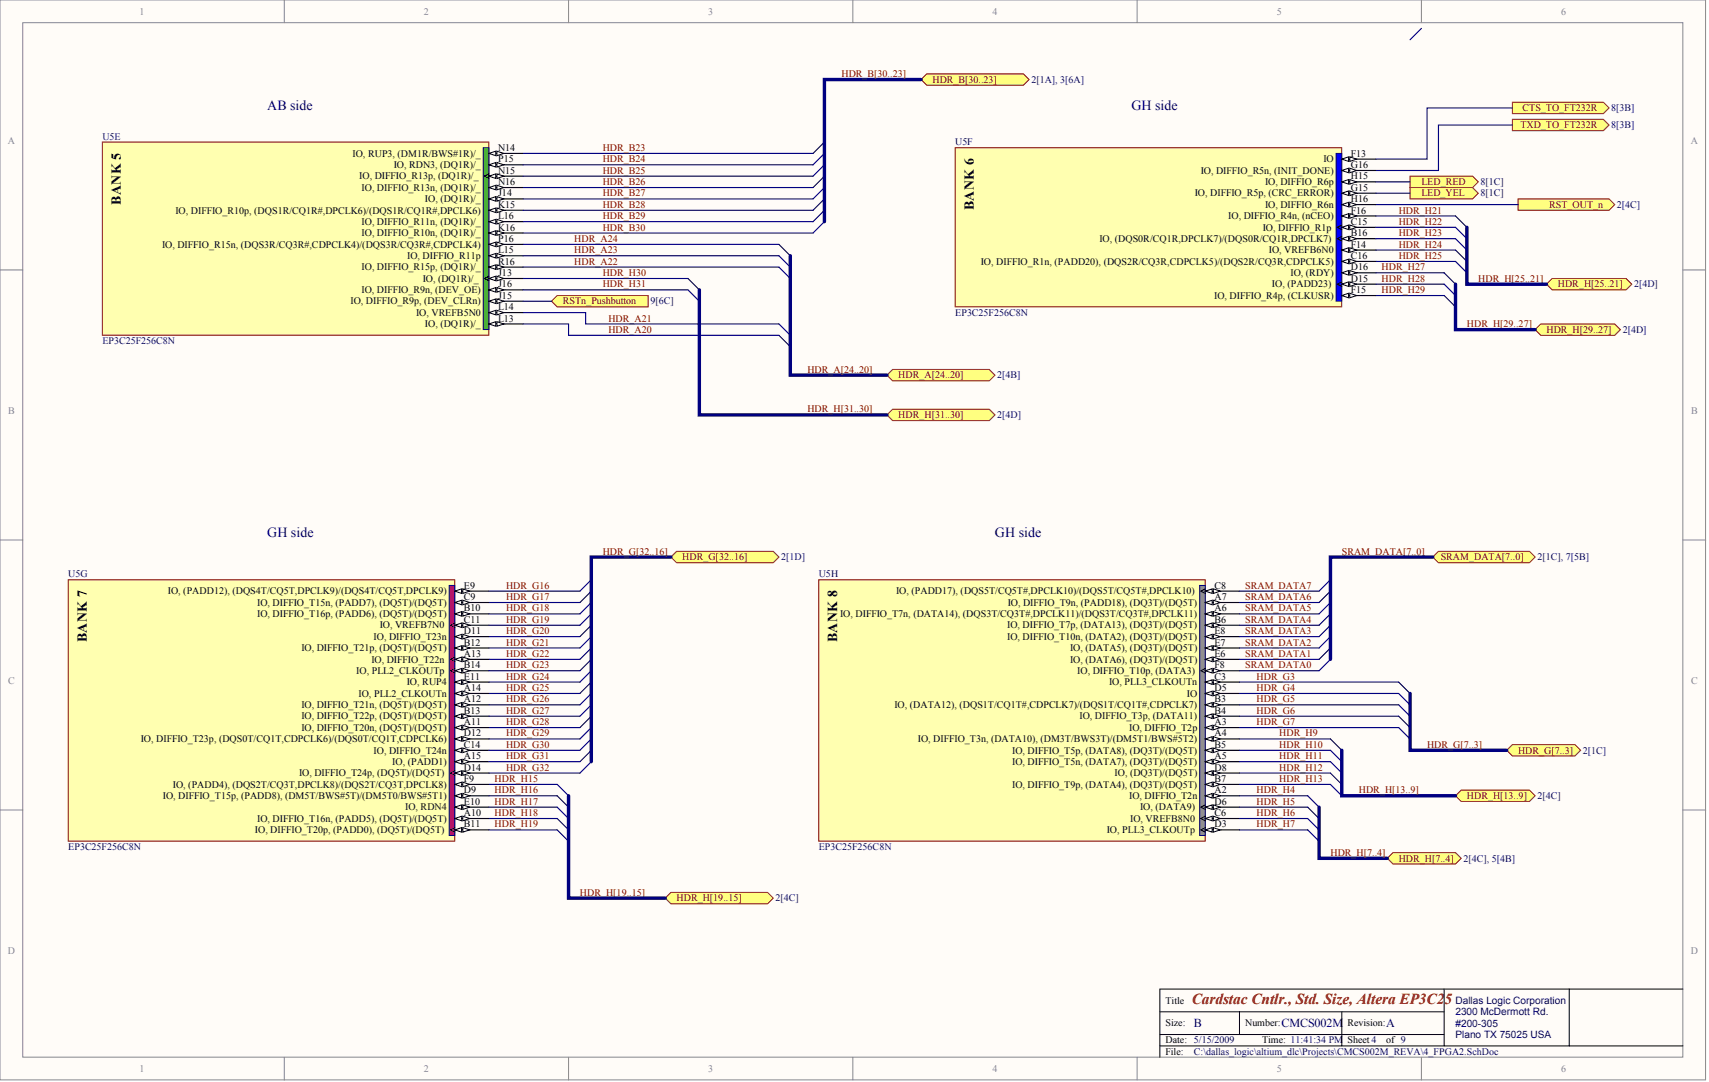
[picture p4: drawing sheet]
<svg xmlns="http://www.w3.org/2000/svg" width="317mm" height="201mm" viewBox="0 0 317 201" stroke-linecap="round" stroke-linejoin="round" font-family="sans-serif">
<g fill="#fffcf8" stroke="#85878c" stroke-width=".19">
<path d="M0 0h316.5v200.3h-316.5z"/>
<path d="M4.2 4.2h308.1v191.9h-308.1z"/>
</g>
<g fill="none" stroke="#85878c" stroke-width=".19">
<path d="M52.8 0v4.2M105.5 0v4.2M158.3 0v4.2M211 0v4.2M263.8 0v4.2M0 50.1h4.2M312.3 50.1h4.2M0 100.2h4.2M312.3 100.2h4.2M0 150.3h4.2M312.3 150.3h4.2M52.8 196.1v4.3"/>
<path d="M105.5 196.1v4.3M158.3 196.1v4.3M211 196.1v4.3M263.8 196.1v4.3"/>
</g>
<path d="M215.2 187.7h52.8M215.2 194h97.1M215.2 191.9h52.8M230 187.7v4.2M249 187.7v6.3M268 183.5v10.5M291.2 183.5h-76v12.6M312.3 183.5h-21.1v10.5" fill="none" stroke="#000" stroke-width=".19"/>
<path d="M19 26.4h71.7v35.8h-71.7z" fill="#ffffb0" stroke="#800000" stroke-width=".19"/>
<path d="M89.7 27.4h1v33.7h-1z" fill="#00bf00" stroke="#000080" stroke-width=".19"/>
<path d="M90.7 28.5h6.4" fill="none" stroke="#000" stroke-width=".21"/>
<g fill="#fffcf8" stroke="#000" stroke-width=".19">
<path d="M90.7 28.5l1.3-.5v.9z"/>
<path d="M92.2 28l1.3 .5-1.3 .4z"/>
</g>
<path d="M90.7 30.6h6.4" fill="none" stroke="#000" stroke-width=".21"/>
<g fill="#fffcf8" stroke="#000" stroke-width=".19">
<path d="M90.7 30.6l1.3-.4v.8z"/>
<path d="M92.2 30.2l1.3 .4-1.3 .4z"/>
</g>
<path d="M90.7 32.7h6.4" fill="none" stroke="#000" stroke-width=".21"/>
<path d="M90.7 32.3l-.8 .4 .8 .4" fill="none" stroke="#000" stroke-width=".19"/>
<g fill="#fffcf8" stroke="#000" stroke-width=".19">
<path d="M90.7 32.7l1.3-.4v.8z"/>
<path d="M92.2 32.3l1.3 .4-1.3 .4z"/>
</g>
<path d="M90.7 34.8h6.4" fill="none" stroke="#000" stroke-width=".21"/>
<g fill="#fffcf8" stroke="#000" stroke-width=".19">
<path d="M90.7 34.8l1.3-.4v.8z"/>
<path d="M92.2 34.4l1.3 .4-1.3 .4z"/>
</g>
<path d="M90.7 36.9h6.4" fill="none" stroke="#000" stroke-width=".21"/>
<g fill="#fffcf8" stroke="#000" stroke-width=".19">
<path d="M90.7 36.9l1.3-.4v.8z"/>
<path d="M92.2 36.5l1.3 .4-1.3 .4z"/>
</g>
<path d="M90.7 39h6.4" fill="none" stroke="#000" stroke-width=".21"/>
<g fill="#fffcf8" stroke="#000" stroke-width=".19">
<path d="M90.7 39l1.3-.4v.8z"/>
<path d="M92.2 38.6l1.3 .4-1.3 .4z"/>
</g>
<path d="M90.7 41.1h6.4" fill="none" stroke="#000" stroke-width=".21"/>
<g fill="#fffcf8" stroke="#000" stroke-width=".19">
<path d="M90.7 41.1l1.3-.4v.8z"/>
<path d="M92.2 40.7l1.3 .4-1.3 .4z"/>
</g>
<path d="M90.7 43.2h6.4" fill="none" stroke="#000" stroke-width=".21"/>
<g fill="#fffcf8" stroke="#000" stroke-width=".19">
<path d="M90.7 43.2l1.3-.4v.9z"/>
<path d="M92.2 42.8l1.3 .4-1.3 .5z"/>
</g>
<path d="M90.7 45.3h6.4" fill="none" stroke="#000" stroke-width=".21"/>
<g fill="#fffcf8" stroke="#000" stroke-width=".19">
<path d="M90.7 45.3l1.3-.4v.9z"/>
<path d="M92.2 44.9l1.3 .4-1.3 .5z"/>
</g>
<path d="M90.7 47.4h6.4" fill="none" stroke="#000" stroke-width=".21"/>
<g fill="#fffcf8" stroke="#000" stroke-width=".19">
<path d="M90.7 47.4l1.3-.4v.9z"/>
<path d="M92.2 47l1.3 .4-1.3 .5z"/>
</g>
<path d="M90.7 49.6h6.4" fill="none" stroke="#000" stroke-width=".21"/>
<g fill="#fffcf8" stroke="#000" stroke-width=".19">
<path d="M90.7 49.6l1.3-.5v.9z"/>
<path d="M92.2 49.1l1.3 .5-1.3 .4z"/>
</g>
<path d="M90.7 51.7h6.4" fill="none" stroke="#000" stroke-width=".21"/>
<path d="M90.7 51.2l-.8 .5 .8 .4" fill="none" stroke="#000" stroke-width=".19"/>
<g fill="#fffcf8" stroke="#000" stroke-width=".19">
<path d="M90.7 51.7l1.3-.5v.9z"/>
<path d="M92.2 51.2l1.3 .5-1.3 .4z"/>
</g>
<path d="M90.7 53.8h6.4" fill="none" stroke="#000" stroke-width=".21"/>
<g fill="#fffcf8" stroke="#000" stroke-width=".19">
<path d="M90.7 53.8l1.3-.4v.8z"/>
<path d="M92.2 53.4l1.3 .4-1.3 .4z"/>
</g>
<path d="M90.7 55.9h6.4" fill="none" stroke="#000" stroke-width=".21"/>
<g fill="#fffcf8" stroke="#000" stroke-width=".19">
<path d="M90.7 55.9l1.3-.4v.8z"/>
<path d="M92.2 55.5l1.3 .4-1.3 .4z"/>
</g>
<path d="M90.7 58h6.4" fill="none" stroke="#000" stroke-width=".21"/>
<g fill="#fffcf8" stroke="#000" stroke-width=".19">
<path d="M90.7 58l1.3-.4v.8z"/>
<path d="M92.2 57.6l1.3 .4-1.3 .4z"/>
</g>
<path d="M90.7 60.1h6.4" fill="none" stroke="#000" stroke-width=".21"/>
<g fill="#fffcf8" stroke="#000" stroke-width=".19">
<path d="M90.7 60.1l1.3-.4v.8z"/>
<path d="M92.2 59.7l1.3 .4-1.3 .4z"/>
</g>
<path d="M177.3 27.4h71.7v29.5h-71.7z" fill="#ffffb0" stroke="#800000" stroke-width=".19"/>
<path d="M248 28.5h1v27.4h-1z" fill="#00f" stroke="#000080" stroke-width=".19"/>
<path d="M249 29.5h6.3" fill="none" stroke="#000" stroke-width=".21"/>
<g fill="#fffcf8" stroke="#000" stroke-width=".19">
<path d="M249 29.5l1.3-.4v.8z"/>
<path d="M250.5 29.1l1.2 .4-1.2 .4z"/>
</g>
<path d="M249 31.6h6.3" fill="none" stroke="#000" stroke-width=".21"/>
<g fill="#fffcf8" stroke="#000" stroke-width=".19">
<path d="M249 31.6l1.3-.4v.9z"/>
<path d="M250.5 31.2l1.2 .4-1.2 .5z"/>
</g>
<path d="M249 33.7h6.3" fill="none" stroke="#000" stroke-width=".21"/>
<g fill="#fffcf8" stroke="#000" stroke-width=".19">
<path d="M249 33.7l1.3-.4v.9z"/>
<path d="M250.5 33.3l1.2 .4-1.2 .5z"/>
</g>
<path d="M249 35.8h6.3" fill="none" stroke="#000" stroke-width=".21"/>
<g fill="#fffcf8" stroke="#000" stroke-width=".19">
<path d="M249 35.8l1.3-.4v.9z"/>
<path d="M250.5 35.4l1.2 .4-1.2 .5z"/>
</g>
<path d="M249 38h6.3" fill="none" stroke="#000" stroke-width=".21"/>
<g fill="#fffcf8" stroke="#000" stroke-width=".19">
<path d="M249 38l1.3-.5v.9z"/>
<path d="M250.5 37.5l1.2 .5-1.2 .4z"/>
</g>
<path d="M249 40.1h6.3" fill="none" stroke="#000" stroke-width=".21"/>
<g fill="#fffcf8" stroke="#000" stroke-width=".19">
<path d="M249 40.1l1.3-.5v.9z"/>
<path d="M250.5 39.6l1.2 .5-1.2 .4z"/>
</g>
<path d="M249 42.2h6.3" fill="none" stroke="#000" stroke-width=".21"/>
<path d="M249 41.8l-.8 .4 .8 .4" fill="none" stroke="#000" stroke-width=".19"/>
<g fill="#fffcf8" stroke="#000" stroke-width=".19">
<path d="M249 42.2l1.3-.4v.8z"/>
<path d="M250.5 41.8l1.2 .4-1.2 .4z"/>
</g>
<path d="M249 44.3h6.3" fill="none" stroke="#000" stroke-width=".21"/>
<path d="M249 43.9l-.8 .4 .8 .4" fill="none" stroke="#000" stroke-width=".19"/>
<g fill="#fffcf8" stroke="#000" stroke-width=".19">
<path d="M249 44.3l1.3-.4v.8z"/>
<path d="M250.5 43.9l1.2 .4-1.2 .4z"/>
</g>
<path d="M249 46.4h6.3" fill="none" stroke="#000" stroke-width=".21"/>
<g fill="#fffcf8" stroke="#000" stroke-width=".19">
<path d="M249 46.4l1.3-.4v.8z"/>
<path d="M250.5 46l1.2 .4-1.2 .4z"/>
</g>
<path d="M249 48.5h6.3" fill="none" stroke="#000" stroke-width=".21"/>
<g fill="#fffcf8" stroke="#000" stroke-width=".19">
<path d="M249 48.5l1.3-.4v.8z"/>
<path d="M250.5 48.1l1.2 .4-1.2 .4z"/>
</g>
<path d="M249 50.6h6.3" fill="none" stroke="#000" stroke-width=".21"/>
<g fill="#fffcf8" stroke="#000" stroke-width=".19">
<path d="M249 50.6l1.3-.4v.8z"/>
<path d="M250.5 50.2l1.2 .4-1.2 .4z"/>
</g>
<path d="M249 52.7h6.3" fill="none" stroke="#000" stroke-width=".21"/>
<path d="M249 52.3l-.8 .4 .8 .4" fill="none" stroke="#000" stroke-width=".19"/>
<g fill="#fffcf8" stroke="#000" stroke-width=".19">
<path d="M249 52.7l1.3-.4v.8z"/>
<path d="M250.5 52.3l1.2 .4-1.2 .4z"/>
</g>
<path d="M249 54.8h6.3" fill="none" stroke="#000" stroke-width=".21"/>
<g fill="#fffcf8" stroke="#000" stroke-width=".19">
<path d="M249 54.8l1.3-.4v.9z"/>
<path d="M250.5 54.4l1.2 .4-1.2 .5z"/>
</g>
<path d="M12.7 107.6h71.7v48.4h-71.7z" fill="#ffffb0" stroke="#800000" stroke-width=".19"/>
<path d="M83.4 108.6h1v46.4h-1z" fill="#f0f" stroke="#000080" stroke-width=".19"/>
<path d="M84.4 109.7h6.3" fill="none" stroke="#000" stroke-width=".21"/>
<g fill="#fffcf8" stroke="#000" stroke-width=".19">
<path d="M84.4 109.7l1.3-.5v.9z"/>
<path d="M85.9 109.2l1.3 .5-1.3 .4z"/>
</g>
<path d="M84.4 111.8h6.3" fill="none" stroke="#000" stroke-width=".21"/>
<g fill="#fffcf8" stroke="#000" stroke-width=".19">
<path d="M84.4 111.8l1.3-.4v.8z"/>
<path d="M85.9 111.4l1.3 .4-1.3 .4z"/>
</g>
<path d="M84.4 113.9h6.3" fill="none" stroke="#000" stroke-width=".21"/>
<g fill="#fffcf8" stroke="#000" stroke-width=".19">
<path d="M84.4 113.9l1.3-.4v.8z"/>
<path d="M85.9 113.5l1.3 .4-1.3 .4z"/>
</g>
<path d="M84.4 116h6.3" fill="none" stroke="#000" stroke-width=".21"/>
<path d="M84.4 115.6l-.8 .4 .8 .4" fill="none" stroke="#000" stroke-width=".19"/>
<g fill="#fffcf8" stroke="#000" stroke-width=".19">
<path d="M84.4 116l1.3-.4v.8z"/>
<path d="M85.9 115.6l1.3 .4-1.3 .4z"/>
</g>
<path d="M84.4 118.1h6.3" fill="none" stroke="#000" stroke-width=".21"/>
<g fill="#fffcf8" stroke="#000" stroke-width=".19">
<path d="M84.4 118.1l1.3-.4v.8z"/>
<path d="M85.9 117.7l1.3 .4-1.3 .4z"/>
</g>
<path d="M84.4 120.2h6.3" fill="none" stroke="#000" stroke-width=".21"/>
<g fill="#fffcf8" stroke="#000" stroke-width=".19">
<path d="M84.4 120.2l1.3-.4v.8z"/>
<path d="M85.9 119.8l1.3 .4-1.3 .4z"/>
</g>
<path d="M84.4 122.3h6.3" fill="none" stroke="#000" stroke-width=".21"/>
<path d="M84.4 121.9l-.8 .4 .8 .4" fill="none" stroke="#000" stroke-width=".19"/>
<g fill="#fffcf8" stroke="#000" stroke-width=".19">
<path d="M84.4 122.3l1.3-.4v.8z"/>
<path d="M85.9 121.9l1.3 .4-1.3 .4z"/>
</g>
<path d="M84.4 124.4h6.3" fill="none" stroke="#000" stroke-width=".21"/>
<path d="M84.4 124l-.8 .4 .8 .5" fill="none" stroke="#000" stroke-width=".19"/>
<g fill="#fffcf8" stroke="#000" stroke-width=".19">
<path d="M84.4 124.4l1.3-.4v.9z"/>
<path d="M85.9 124l1.3 .4-1.3 .5z"/>
</g>
<path d="M84.4 126.5h6.3" fill="none" stroke="#000" stroke-width=".21"/>
<g fill="#fffcf8" stroke="#000" stroke-width=".19">
<path d="M84.4 126.5l1.3-.4v.9z"/>
<path d="M85.9 126.1l1.3 .4-1.3 .5z"/>
</g>
<path d="M84.4 128.7h6.3" fill="none" stroke="#000" stroke-width=".21"/>
<g fill="#fffcf8" stroke="#000" stroke-width=".19">
<path d="M84.4 128.7l1.3-.5v.9z"/>
<path d="M85.9 128.2l1.3 .5-1.3 .4z"/>
</g>
<path d="M84.4 130.8h6.3" fill="none" stroke="#000" stroke-width=".21"/>
<g fill="#fffcf8" stroke="#000" stroke-width=".19">
<path d="M84.4 130.8l1.3-.5v.9z"/>
<path d="M85.9 130.3l1.3 .5-1.3 .4z"/>
</g>
<path d="M84.4 132.9h6.3" fill="none" stroke="#000" stroke-width=".21"/>
<g fill="#fffcf8" stroke="#000" stroke-width=".19">
<path d="M84.4 132.9l1.3-.5v.9z"/>
<path d="M85.9 132.4l1.3 .5-1.3 .4z"/>
</g>
<path d="M84.4 135h6.3" fill="none" stroke="#000" stroke-width=".21"/>
<g fill="#fffcf8" stroke="#000" stroke-width=".19">
<path d="M84.4 135l1.3-.4v.8z"/>
<path d="M85.9 134.6l1.3 .4-1.3 .4z"/>
</g>
<path d="M84.4 137.1h6.3" fill="none" stroke="#000" stroke-width=".21"/>
<g fill="#fffcf8" stroke="#000" stroke-width=".19">
<path d="M84.4 137.1l1.3-.4v.8z"/>
<path d="M85.9 136.7l1.3 .4-1.3 .4z"/>
</g>
<path d="M84.4 139.2h6.3" fill="none" stroke="#000" stroke-width=".21"/>
<g fill="#fffcf8" stroke="#000" stroke-width=".19">
<path d="M84.4 139.2l1.3-.4v.8z"/>
<path d="M85.9 138.8l1.3 .4-1.3 .4z"/>
</g>
<path d="M84.4 141.3h6.3" fill="none" stroke="#000" stroke-width=".21"/>
<g fill="#fffcf8" stroke="#000" stroke-width=".19">
<path d="M84.4 141.3l1.3-.4v.8z"/>
<path d="M85.9 140.9l1.3 .4-1.3 .4z"/>
</g>
<path d="M84.4 143.4h6.3" fill="none" stroke="#000" stroke-width=".21"/>
<path d="M84.4 143l-.8 .4 .8 .4" fill="none" stroke="#000" stroke-width=".19"/>
<g fill="#fffcf8" stroke="#000" stroke-width=".19">
<path d="M84.4 143.4l1.3-.4v.8z"/>
<path d="M85.9 143l1.3 .4-1.3 .4z"/>
</g>
<path d="M84.4 145.5h6.3" fill="none" stroke="#000" stroke-width=".21"/>
<g fill="#fffcf8" stroke="#000" stroke-width=".19">
<path d="M84.4 145.5l1.3-.4v.8z"/>
<path d="M85.9 145.1l1.3 .4-1.3 .4z"/>
</g>
<path d="M84.4 147.6h6.3" fill="none" stroke="#000" stroke-width=".21"/>
<g fill="#fffcf8" stroke="#000" stroke-width=".19">
<path d="M84.4 147.6l1.3-.4v.9z"/>
<path d="M85.9 147.2l1.3 .4-1.3 .5z"/>
</g>
<path d="M84.4 149.7h6.3" fill="none" stroke="#000" stroke-width=".21"/>
<g fill="#fffcf8" stroke="#000" stroke-width=".19">
<path d="M84.4 149.7l1.3-.4v.9z"/>
<path d="M85.9 149.3l1.3 .4-1.3 .5z"/>
</g>
<path d="M84.4 151.9h6.3" fill="none" stroke="#000" stroke-width=".21"/>
<g fill="#fffcf8" stroke="#000" stroke-width=".19">
<path d="M84.4 151.9l1.3-.5v.9z"/>
<path d="M85.9 151.4l1.3 .5-1.3 .4z"/>
</g>
<path d="M84.4 154h6.3" fill="none" stroke="#000" stroke-width=".21"/>
<path d="M84.4 153.5l-.8 .5 .8 .4" fill="none" stroke="#000" stroke-width=".19"/>
<g fill="#fffcf8" stroke="#000" stroke-width=".19">
<path d="M84.4 154l1.3-.5v.9z"/>
<path d="M85.9 153.5l1.3 .5-1.3 .4z"/>
</g>
<path d="M151.9 107.6h71.8v48.4h-71.8z" fill="#ffffb0" stroke="#800000" stroke-width=".19"/>
<path d="M222.6 108.6h1.1v46.4h-1.1z" fill="#918e92" stroke="#000080" stroke-width=".19"/>
<path d="M223.7 109.7h6.3" fill="none" stroke="#000" stroke-width=".21"/>
<path d="M223.7 109.2l-.9 .5 .9 .4" fill="none" stroke="#000" stroke-width=".19"/>
<g fill="#fffcf8" stroke="#000" stroke-width=".19">
<path d="M223.7 109.7l1.2-.5v.9z"/>
<path d="M225.2 109.2l1.2 .5-1.2 .4z"/>
</g>
<path d="M223.7 111.8h6.3" fill="none" stroke="#000" stroke-width=".21"/>
<g fill="#fffcf8" stroke="#000" stroke-width=".19">
<path d="M223.7 111.8l1.2-.4v.8z"/>
<path d="M225.2 111.4l1.2 .4-1.2 .4z"/>
</g>
<path d="M223.7 113.9h6.3" fill="none" stroke="#000" stroke-width=".21"/>
<g fill="#fffcf8" stroke="#000" stroke-width=".19">
<path d="M223.7 113.9l1.2-.4v.8z"/>
<path d="M225.2 113.5l1.2 .4-1.2 .4z"/>
</g>
<path d="M223.7 116h6.3" fill="none" stroke="#000" stroke-width=".21"/>
<g fill="#fffcf8" stroke="#000" stroke-width=".19">
<path d="M223.7 116l1.2-.4v.8z"/>
<path d="M225.2 115.6l1.2 .4-1.2 .4z"/>
</g>
<path d="M223.7 118.1h6.3" fill="none" stroke="#000" stroke-width=".21"/>
<g fill="#fffcf8" stroke="#000" stroke-width=".19">
<path d="M223.7 118.1l1.2-.4v.8z"/>
<path d="M225.2 117.7l1.2 .4-1.2 .4z"/>
</g>
<path d="M223.7 120.2h6.3" fill="none" stroke="#000" stroke-width=".21"/>
<g fill="#fffcf8" stroke="#000" stroke-width=".19">
<path d="M223.7 120.2l1.2-.4v.8z"/>
<path d="M225.2 119.8l1.2 .4-1.2 .4z"/>
</g>
<path d="M223.7 122.3h6.3" fill="none" stroke="#000" stroke-width=".21"/>
<g fill="#fffcf8" stroke="#000" stroke-width=".19">
<path d="M223.7 122.3l1.2-.4v.8z"/>
<path d="M225.2 121.9l1.2 .4-1.2 .4z"/>
</g>
<path d="M223.7 124.4h6.3" fill="none" stroke="#000" stroke-width=".21"/>
<path d="M223.7 124l-.9 .4 .9 .5" fill="none" stroke="#000" stroke-width=".19"/>
<g fill="#fffcf8" stroke="#000" stroke-width=".19">
<path d="M223.7 124.4l1.2-.4v.9z"/>
<path d="M225.2 124l1.2 .4-1.2 .5z"/>
</g>
<path d="M223.7 126.5h6.3" fill="none" stroke="#000" stroke-width=".21"/>
<g fill="#fffcf8" stroke="#000" stroke-width=".19">
<path d="M223.7 126.5l1.2-.4v.9z"/>
<path d="M225.2 126.1l1.2 .4-1.2 .5z"/>
</g>
<path d="M223.7 128.7h6.3" fill="none" stroke="#000" stroke-width=".21"/>
<g fill="#fffcf8" stroke="#000" stroke-width=".19">
<path d="M223.7 128.7l1.2-.5v.9z"/>
<path d="M225.2 128.2l1.2 .5-1.2 .4z"/>
</g>
<path d="M223.7 130.8h6.3" fill="none" stroke="#000" stroke-width=".21"/>
<g fill="#fffcf8" stroke="#000" stroke-width=".19">
<path d="M223.7 130.8l1.2-.5v.9z"/>
<path d="M225.2 130.3l1.2 .5-1.2 .4z"/>
</g>
<path d="M223.7 132.9h6.3" fill="none" stroke="#000" stroke-width=".21"/>
<g fill="#fffcf8" stroke="#000" stroke-width=".19">
<path d="M223.7 132.9l1.2-.5v.9z"/>
<path d="M225.2 132.4l1.2 .5-1.2 .4z"/>
</g>
<path d="M223.7 135h6.3" fill="none" stroke="#000" stroke-width=".21"/>
<g fill="#fffcf8" stroke="#000" stroke-width=".19">
<path d="M223.7 135l1.2-.4v.8z"/>
<path d="M225.2 134.6l1.2 .4-1.2 .4z"/>
</g>
<path d="M223.7 137.1h6.3" fill="none" stroke="#000" stroke-width=".21"/>
<g fill="#fffcf8" stroke="#000" stroke-width=".19">
<path d="M223.7 137.1l1.2-.4v.8z"/>
<path d="M225.2 136.7l1.2 .4-1.2 .4z"/>
</g>
<path d="M223.7 139.2h6.3" fill="none" stroke="#000" stroke-width=".21"/>
<g fill="#fffcf8" stroke="#000" stroke-width=".19">
<path d="M223.7 139.2l1.2-.4v.8z"/>
<path d="M225.2 138.8l1.2 .4-1.2 .4z"/>
</g>
<path d="M223.7 141.3h6.3" fill="none" stroke="#000" stroke-width=".21"/>
<g fill="#fffcf8" stroke="#000" stroke-width=".19">
<path d="M223.7 141.3l1.2-.4v.8z"/>
<path d="M225.2 140.9l1.2 .4-1.2 .4z"/>
</g>
<path d="M223.7 143.4h6.3" fill="none" stroke="#000" stroke-width=".21"/>
<g fill="#fffcf8" stroke="#000" stroke-width=".19">
<path d="M223.7 143.4l1.2-.4v.8z"/>
<path d="M225.2 143l1.2 .4-1.2 .4z"/>
</g>
<path d="M223.7 145.5h6.3" fill="none" stroke="#000" stroke-width=".21"/>
<g fill="#fffcf8" stroke="#000" stroke-width=".19">
<path d="M223.7 145.5l1.2-.4v.8z"/>
<path d="M225.2 145.1l1.2 .4-1.2 .4z"/>
</g>
<path d="M223.7 147.6h6.3" fill="none" stroke="#000" stroke-width=".21"/>
<g fill="#fffcf8" stroke="#000" stroke-width=".19">
<path d="M223.7 147.6l1.2-.4v.9z"/>
<path d="M225.2 147.2l1.2 .4-1.2 .5z"/>
</g>
<path d="M223.7 149.7h6.3" fill="none" stroke="#000" stroke-width=".21"/>
<path d="M223.7 149.3l-.9 .4 .9 .5" fill="none" stroke="#000" stroke-width=".19"/>
<g fill="#fffcf8" stroke="#000" stroke-width=".19">
<path d="M223.7 149.7l1.2-.4v.9z"/>
<path d="M225.2 149.3l1.2 .4-1.2 .5z"/>
</g>
<path d="M223.7 151.9h6.3" fill="none" stroke="#000" stroke-width=".21"/>
<path d="M223.7 151.4l-.9 .5 .9 .4" fill="none" stroke="#000" stroke-width=".19"/>
<g fill="#fffcf8" stroke="#000" stroke-width=".19">
<path d="M223.7 151.9l1.2-.5v.9z"/>
<path d="M225.2 151.4l1.2 .5-1.2 .4z"/>
</g>
<path d="M223.7 154h6.3" fill="none" stroke="#000" stroke-width=".21"/>
<path d="M223.7 153.5l-.9 .5 .9 .4" fill="none" stroke="#000" stroke-width=".19"/>
<g fill="#fffcf8" stroke="#000" stroke-width=".19">
<path d="M223.7 154l1.2-.5v.9z"/>
<path d="M225.2 153.5l1.2 .5-1.2 .4z"/>
</g>
<g fill="#ffff80" stroke="#800000" stroke-width=".19">
<path d="M280.7 22.1h16.8l1.1 1.1-1.1 1h-16.8z" fill-rule="evenodd"/>
<path d="M280.7 19h16.8l1.1 1-1.1 1.1h-16.8z" fill-rule="evenodd"/>
</g>
<path d="M280.7 20h-15.9v9.5h-9.5M280.7 23.2h-13.8v8.4h-11.6" fill="none" stroke="#000080" stroke-width=".21"/>
<path d="M265.9 103.3l1-1h16.9l1.1 1-1.1 1.1h-16.9z" fill-rule="evenodd" fill="#ffff80" stroke="#800000" stroke-width=".19"/>
<path d="M246.9 118.1l-2.1 2.1h-14.8M246.9 116l-2.1 2.1h-14.8M246.9 113.9l-2.1 2.1h-14.8M246.9 111.8l-2.1 2.1h-14.8M246.9 109.7l-2.1 2.1h-14.8M246.9 107.6l-2.1 2.1h-14.8M246.9 122.3l-2.1 2.1h-14.8M246.9 120.2l-2.1 2.1h-14.8" fill="none" stroke="#000080" stroke-width=".21"/>
<g fill="#ffff80" stroke="#800000" stroke-width=".19">
<path d="M102.3 55.9l1.1-1.1h16.9v2.1h-16.9z" fill-rule="evenodd"/>
<path d="M170.9 14.8l1.1-1.1h17.9l1.1 1.1-1.1 1h-17.9z" fill-rule="evenodd"/>
</g>
<path d="M153 36.9l-2.1 2.1h-53.8M153 34.8l-2.1 2.1h-53.8M153 32.7l-2.1 2.1h-53.8M153 30.6l-2.1 2.1h-53.8M153 28.5l-2.1 2.1h-53.8M153 26.4l-2.1 2.1h-53.8M153 39l-2.1 2.1h-53.8M153 41.1l-2.1 2.1h-53.8" fill="none" stroke="#000080" stroke-width=".21"/>
<path d="M281.7 36.9h16.9l1.1 1.1-1.1 1h-16.9z" fill-rule="evenodd" fill="#ffff80" stroke="#800000" stroke-width=".19"/>
<path d="M255.3 38h26.4M97.1 55.9h5.2" fill="none" stroke="#000080" stroke-width=".21"/>
<g fill="#ffff80" stroke="#800000" stroke-width=".19">
<path d="M279.6 139.2l1.1-1.1h11.6l1 1.1-1 1.1h-11.6z" fill-rule="evenodd"/>
<path d="M257.4 159.2l1.1-1h11.6l1.1 1-1.1 1.1h-11.6z" fill-rule="evenodd"/>
</g>
<path d="M230 126.5h29.6l2.1 2.2M230 128.7h29.6l2.1 2.1M230 130.8h29.6l2.1 2.1M230 132.9h29.6l2.1 2.1M230 135h29.6l2.1 2.1M230 147.6h12.7l2.1 2.1M230 149.7h12.7l2.1 2.2M230 151.9h12.7l2.1 2.1M230 154h12.7l2.1 2.1" fill="none" stroke="#000080" stroke-width=".21"/>
<path d="M244.8 149.7v9.5h12.6" fill="none" stroke="#000080" stroke-width=".63"/>
<path d="M270.1 147.6l1.1-1h12.6l1.1 1-1.1 1.1h-12.6z" fill-rule="evenodd" fill="#ffff80" stroke="#800000" stroke-width=".19"/>
<path d="M249 139.2v8.4h21.1" fill="none" stroke="#000080" stroke-width=".63"/>
<path d="M230 137.1h16.9l2.1 2.1M230 139.2h16.9l2.1 2.1M230 141.3h16.9l2.1 2.1M230 143.4h16.9l2.1 2.1M230 145.5h16.9l2.1 2.1" fill="none" stroke="#000080" stroke-width=".21"/>
<g fill="#ffff80" stroke="#800000" stroke-width=".19">
<path d="M124.5 103.3l1.1-1h17.9l1.1 1-1.1 1.1h-17.9z" fill-rule="evenodd"/>
<path d="M123.4 166.6l1.1-1h17.9l1.1 1-1.1 1.1h-17.9z" fill-rule="evenodd"/>
</g>
<g fill="none" stroke="#000080" stroke-width=".21">
<path d="M109.7 107.6l-2.1 2.1h-16.9M109.7 109.7l-2.1 2.1h-16.9M109.7 111.8l-2.1 2.1h-16.9M109.7 113.9l-2.1 2.1h-16.9M109.7 116l-2.1 2.1h-16.9M109.7 118.1l-2.1 2.1h-16.9M109.7 120.2l-2.1 2.1h-16.9M109.7 122.3l-2.1 2.1h-16.9M109.7 124.4l-2.1 2.1h-16.9M109.7 126.5l-2.1 2.2h-16.9M109.7 128.7l-2.1 2.1h-16.9M109.7 130.8l-2.1 2.1h-16.9"/>
<path d="M109.7 132.9l-2.1 2.1h-16.9M109.7 135l-2.1 2.1h-16.9M109.7 137.1l-2.1 2.1h-16.9M109.7 139.2l-2.1 2.1h-16.9M90.7 145.5h12.7l2.1 2.1M90.7 147.6h12.7l2.1 2.1M90.7 149.7h12.7l2.1 2.2M90.7 151.9h12.7l2.1 2.1M90.7 154h12.7l2.1 2.1M109.7 141.3l-2.1 2.1h-16.9"/>
</g>
<path d="M287 52.7l1-1h13.8l1 1-1 1.1h-13.8z" fill-rule="evenodd" fill="#ffff80" stroke="#800000" stroke-width=".19"/>
<path d="M255.3 40.1h14.8M255.3 42.2h14.8M255.3 44.3h14.8M255.3 46.4h14.8M255.3 48.5h14.8" fill="none" stroke="#000080" stroke-width=".21"/>
<path d="M284.9 61.2l1-1.1h13.8l1 1.1-1 1h-13.8z" fill-rule="evenodd" fill="#ffff80" stroke="#800000" stroke-width=".19"/>
<path d="M255.3 50.6h12.7M255.3 52.7h12.7M255.3 54.8h12.7" fill="none" stroke="#000080" stroke-width=".21"/>
<path d="M164.6 77l1.1-1.1h17.9l1 1.1-1 1h-17.9z" fill-rule="evenodd" fill="#ffff80" stroke="#800000" stroke-width=".19"/>
<path d="M263.8 5.3l-2.1 2.1M97.1 51.7h30.6l2.1 2.1M97.1 53.8h30.6l2.1 2.1" fill="none" stroke="#000080" stroke-width=".21"/>
<g fill="#ffff80" stroke="#800000" stroke-width=".19">
<path d="M261.7 32.7h11.6l1 1-1 1.1h-11.6z" fill-rule="evenodd"/>
<path d="M261.7 34.8h11.6l1 1-1 1.1h-11.6z" fill-rule="evenodd"/>
</g>
<path d="M255.3 33.7h6.4M255.3 35.8h6.4" fill="none" stroke="#000080" stroke-width=".21"/>
<path d="M164.6 69.6l1.1-1.1h17.9l1 1.1-1 1h-17.9z" fill-rule="evenodd" fill="#ffff80" stroke="#800000" stroke-width=".19"/>
<g fill="none" stroke="#000080" stroke-width=".21">
<path d="M97.1 58h11.6v2.1h35.9l2.1 2.1M97.1 45.3h47.5l2.1 2.1M97.1 47.4h47.5l2.1 2.2M97.1 49.6h47.5l2.1 2.1M268 50.6l2.1 2.1M268 52.7l2.1 2.1M268 54.8l2.1 2.1M270.1 40.1l2.1 2.1M270.1 42.2l2.1 2.1M270.1 44.3l2.1 2.1M270.1 46.4l2.1 2.1M270.1 48.5l2.1 2.1"/>
<path d="M97.1 60.1h8.4v2.1h39.1l2.1 2.1"/>
</g>
<path d="M170.9 14.8h-17.9v26.3M129.8 53.8v23.2h34.8M146.7 47.4v22.2h17.9M270.1 52.7v8.5h14.8M272.2 42.2v10.5h14.8M124.5 103.3h-14.8v38M265.9 103.3h-19v19M261.7 128.7v10.5h17.9M105.5 147.6v19h17.9" fill="none" stroke="#000080" stroke-width=".63"/>
<text font-size="2.8" fill="#800000" x="221.2" y="186.2">Cardstac Cntlr., Std. Size, Altera EP3C25</text>
<g font-size="2.6" fill="#000080">
<text x="49.6" y="20.4">AB side</text>
<text x="210" y="20.4">GH side</text>
<text x="49.6" y="99.5">GH side</text>
<text x="184.6" y="99.5">GH side</text>
</g>
<g font-size="2.6">
<text x="22.4" y="38" transform="rotate(-90 22.4 38)">BANK 5</text>
<text x="180.7" y="39" transform="rotate(-90 180.7 39)">BANK 6</text>
<text x="16.1" y="119.2" transform="rotate(-90 16.1 119.2)">BANK 7</text>
<text x="155.4" y="119.2" transform="rotate(-90 155.4 119.2)">BANK 8</text>
</g>
<g font-size="2.3" fill="#000080">
<text x="221.6" y="190.6">B</text>
<text x="237.8" y="190.6">CMCS002M</text>
<text x="257.2" y="190.6">A</text>
</g>
<g font-size="1.9" fill="#85878c">
<text x="25.9" y="2.7">1</text>
<text x="78.7" y="2.7">2</text>
<text x="131.4" y="2.7">3</text>
<text x="184.2" y="2.7">4</text>
<text x="236.9" y="2.7">5</text>
<text x="289.7" y="2.7">6</text>
<text x="1.4" y="26.7">A</text>
<text x="313.7" y="26.7">A</text>
<text x="1.5" y="76.8">B</text>
<text x="313.8" y="76.8">B</text>
<text x="1.5" y="126.9">C</text>
<text x="313.8" y="126.9">C</text>
<text x="1.4" y="177">D</text>
<text x="313.7" y="177">D</text>
<text x="25.9" y="198.9">1</text>
<text x="78.7" y="198.9">2</text>
<text x="131.4" y="198.9">3</text>
<text x="184.2" y="198.9">4</text>
<text x="236.9" y="198.9">5</text>
<text x="289.7" y="198.9">6</text>
</g>
<g font-size="1.9" fill="#800000">
<text x="156.2" y="14.3">HDR_B[30..23]</text>
<text x="173" y="15.4">HDR_B[30..23]</text>
<text x="282.1" y="23.8">TXD_TO_FT232R</text>
<text x="282.6" y="20.6">CTS_TO_FT232R</text>
<text x="111.8" y="28">HDR_B23</text>
<text x="111.8" y="30.1">HDR_B24</text>
<text x="111.8" y="32.2">HDR_B25</text>
<text x="111.8" y="34.3">HDR_B26</text>
<text x="263.8" y="34.3">LED_RED</text>
<text x="111.8" y="36.4">HDR_B27</text>
<text x="111.8" y="38.6">HDR_B28</text>
<text x="111.8" y="40.7">HDR_B29</text>
<text x="259.6" y="39.6">HDR_H21</text>
<text x="259.6" y="41.7">HDR_H22</text>
<text x="263.8" y="36.4">LED_YEL</text>
<text x="287.5" y="38.6">RST_OUT_n</text>
<text x="106.6" y="47">HDR_A23</text>
<text x="106.6" y="44.9">HDR_A24</text>
<text x="111.8" y="42.8">HDR_B30</text>
<text x="259.6" y="43.8">HDR_H23</text>
<text x="259.6" y="45.9">HDR_H24</text>
<text x="106.6" y="49.1">HDR_A22</text>
<text x="111.8" y="51.2">HDR_H30</text>
<text x="111.8" y="53.3">HDR_H31</text>
<text x="256.4" y="50.2">HDR_H27</text>
<text x="256.4" y="52.3">HDR_H28</text>
<text x="259.6" y="48">HDR_H25</text>
<text x="274.3" y="52.3">HDR_H[25..21]</text>
<text x="289.1" y="53.3">HDR_H[25..21]</text>
<text x="104.5" y="56.5">RSTn_Pushbutton</text>
<text x="112.9" y="59.6">HDR_A21</text>
<text x="256.4" y="54.4">HDR_H29</text>
<text x="112.9" y="61.8">HDR_A20</text>
<text x="272.2" y="60.7">HDR_H[29..27]</text>
<text x="287" y="61.8">HDR_H[29..27]</text>
<text x="149.8" y="69.1">HDR_A[24..20]</text>
<text x="166.7" y="70.2">HDR_A[24..20]</text>
<text x="149.8" y="76.5">HDR_H[31..30]</text>
<text x="166.7" y="77.6">HDR_H[31..30]</text>
<text x="111.8" y="102.9">HDR_G[32..16]</text>
<text x="126.6" y="103.9">HDR_G[32..16]</text>
<text x="249" y="102.9">SRAM_DATA[7..0]</text>
<text x="267.4" y="103.9">SRAM_DATA[7..0]</text>
<text x="93.9" y="109.2">HDR_G16</text>
<text x="93.9" y="111.3">HDR_G17</text>
<text x="93.9" y="113.4">HDR_G18</text>
<text x="231.1" y="113.4">SRAM_DATA5</text>
<text x="231.1" y="111.3">SRAM_DATA6</text>
<text x="231.1" y="109.2">SRAM_DATA7</text>
<text x="93.9" y="115.5">HDR_G19</text>
<text x="93.9" y="117.6">HDR_G20</text>
<text x="93.9" y="119.8">HDR_G21</text>
<text x="231.1" y="119.8">SRAM_DATA2</text>
<text x="231.1" y="117.6">SRAM_DATA3</text>
<text x="231.1" y="115.5">SRAM_DATA4</text>
<text x="93.9" y="121.9">HDR_G22</text>
<text x="93.9" y="124">HDR_G23</text>
<text x="231.1" y="121.9">SRAM_DATA1</text>
<text x="231.1" y="124">SRAM_DATA0</text>
<text x="93.9" y="126.1">HDR_G24</text>
<text x="93.9" y="128.2">HDR_G25</text>
<text x="93.9" y="130.3">HDR_G26</text>
<text x="233.2" y="126.1">HDR_G3</text>
<text x="233.2" y="128.2">HDR_G4</text>
<text x="233.2" y="130.3">HDR_G5</text>
<text x="93.9" y="132.4">HDR_G27</text>
<text x="93.9" y="134.5">HDR_G28</text>
<text x="93.9" y="136.6">HDR_G29</text>
<text x="233.2" y="132.4">HDR_G6</text>
<text x="233.2" y="134.5">HDR_G7</text>
<text x="237.4" y="136.6">HDR_H9</text>
<text x="93.9" y="138.7">HDR_G30</text>
<text x="93.9" y="140.8">HDR_G31</text>
<text x="93.9" y="143">HDR_G32</text>
<text x="237.4" y="138.7">HDR_H10</text>
<text x="237.4" y="140.8">HDR_H11</text>
<text x="237.4" y="143">HDR_H12</text>
<text x="264.8" y="138.7">HDR_G[7..3]</text>
<text x="281.7" y="139.8">HDR_G[7..3]</text>
<text x="91.8" y="145.1">HDR_H15</text>
<text x="91.8" y="147.2">HDR_H16</text>
<text x="91.8" y="149.3">HDR_H17</text>
<text x="233.2" y="147.2">HDR_H4</text>
<text x="233.2" y="149.3">HDR_H5</text>
<text x="237.4" y="145.1">HDR_H13</text>
<text x="252.2" y="147.2">HDR_H[13..9]</text>
<text x="272.2" y="148.2">HDR_H[13..9]</text>
<text x="91.8" y="151.4">HDR_H18</text>
<text x="91.8" y="153.5">HDR_H19</text>
<text x="233.2" y="151.4">HDR_H6</text>
<text x="233.2" y="153.5">HDR_H7</text>
<text x="246.9" y="158.8">HDR_H[7..4]</text>
<text x="259.6" y="159.8">HDR_H[7..4]</text>
<text x="107.6" y="166.2">HDR_H[19..15]</text>
<text x="125.6" y="167.2">HDR_H[19..15]</text>
</g>
<g font-size="1.9" fill="#000080">
<text x="191.4" y="15.4">2[1A], 3[6A]</text>
<text x="299" y="23.8">8[3B]</text>
<text x="299" y="20.6">8[3B]</text>
<text x="19" y="25.9">U5E</text>
<text x="177.3" y="27">U5F</text>
<text x="274.8" y="34.3">8[1C]</text>
<text x="274.8" y="36.4">8[1C]</text>
<text x="300.1" y="38.6">2[4C]</text>
<text x="303.2" y="53.3">2[4D]</text>
<text x="120.7" y="56.5">9[6C]</text>
<text x="177.3" y="58.6">EP3C25F256C8N</text>
<text x="19" y="63.9">EP3C25F256C8N</text>
<text x="301.1" y="61.8">2[4D]</text>
<text x="185.1" y="70.2">2[4B]</text>
<text x="185.1" y="77.6">2[4D]</text>
<text x="12.7" y="107.1">U5G</text>
<text x="145" y="103.9">2[1D]</text>
<text x="151.9" y="107.1">U5H</text>
<text x="285.3" y="103.9">2[1C], 7[5B]</text>
<text x="293.7" y="139.8">2[1C]</text>
<text x="285.3" y="148.2">2[4C]</text>
<text x="12.7" y="157.7">EP3C25F256C8N</text>
<text x="151.9" y="157.7">EP3C25F256C8N</text>
<text x="271.6" y="159.8">2[4C], 5[4B]</text>
<text x="143.9" y="167.2">2[4C]</text>
<text x="270.1" y="186.2">Dallas Logic Corporation</text>
<text x="270.1" y="188.4">2300 McDermott Rd.</text>
<text x="270.1" y="190.5">#200-305</text>
<text x="221.6" y="195.7">C:\dallas_logic\altium_dlc\Projects\CMCS002M_REVA\4_FPGA2.SchDoc</text>
<text x="270.1" y="192.6">Plano TX 75025 USA</text>
</g>
<g font-size="1.9">
<text x="65.4" y="29.1">IO, RUP3, (DM1R/BWS#1R)/_</text>
<text x="92.4" y="28">N14</text>
<text x="250.7" y="29.1">F13</text>
<text x="66.7" y="33.3">IO, DIFFIO_R13p, (DQ1R)/_</text>
<text x="67.1" y="35.4">IO, DIFFIO_R13n, (DQ1R)/_</text>
<text x="73.1" y="31.2">IO, RDN3, (DQ1R)/_</text>
<text x="92.4" y="30.1">P15</text>
<text x="92.4" y="32.2">N15</text>
<text x="92.4" y="34.3">N16</text>
<text x="222.8" y="32.2">IO, DIFFIO_R5n, (INIT_DONE)</text>
<text x="234.8" y="34.3">IO, DIFFIO_R6p</text>
<text x="245.6" y="30.1">IO</text>
<text x="250.7" y="31.2">G16</text>
<text x="250.7" y="33.3">H15</text>
<text x="250.7" y="35.4">G15</text>
<text x="32.6" y="39.6">IO, DIFFIO_R10p, (DQS1R/CQ1R#,DPCLK6)/(DQS1R/CQ1R#,DPCLK6)</text>
<text x="67.1" y="41.7">IO, DIFFIO_R11n, (DQ1R)/_</text>
<text x="78.9" y="37.5">IO, (DQ1R)/_</text>
<text x="92.4" y="36.4">J14</text>
<text x="92.4" y="38.6">K15</text>
<text x="92.4" y="40.7">L16</text>
<text x="221.7" y="36.4">IO, DIFFIO_R5p, (CRC_ERROR)</text>
<text x="227.9" y="40.7">IO, DIFFIO_R4n, (nCEO)</text>
<text x="234.8" y="38.6">IO, DIFFIO_R6n</text>
<text x="250.7" y="37.5">H16</text>
<text x="250.7" y="39.6">F16</text>
<text x="250.7" y="41.7">C15</text>
<text x="30.1" y="45.9">IO, DIFFIO_R15n, (DQS3R/CQ3R#,CDPCLK4)/(DQS3R/CQ3R#,CDPCLK4)</text>
<text x="67.1" y="43.8">IO, DIFFIO_R10n, (DQ1R)/_</text>
<text x="92.4" y="42.8">K16</text>
<text x="92.4" y="44.9">P16</text>
<text x="92.4" y="47">L15</text>
<text x="204" y="44.9">IO, (DQS0R/CQ1R,DPCLK7)/(DQS0R/CQ1R,DPCLK7)</text>
<text x="234.3" y="42.8">IO, DIFFIO_R1p</text>
<text x="235.5" y="47">IO, VREFB6N0</text>
<text x="250.7" y="43.8">B16</text>
<text x="250.7" y="45.9">F14</text>
<text x="67.1" y="50.2">IO, DIFFIO_R15p, (DQ1R)/_</text>
<text x="75.6" y="48">IO, DIFFIO_R11p</text>
<text x="78.4" y="52.3">IO, (DQ1R)/_</text>
<text x="92.4" y="49.1">R16</text>
<text x="92.4" y="51.2">J13</text>
<text x="92.4" y="53.3">J16</text>
<text x="182" y="49.1">IO, DIFFIO_R1n, (PADD20), (DQS2R/CQ3R,CDPCLK5)/(DQS2R/CQ3R,CDPCLK5)</text>
<text x="236" y="53.3">IO, (PADD23)</text>
<text x="239.5" y="51.2">IO, (RDY)</text>
<text x="250.7" y="48">C16</text>
<text x="250.7" y="50.2">D16</text>
<text x="250.7" y="52.3">D15</text>
<text x="65.1" y="56.5">IO, DIFFIO_R9p, (DEV_CLRn)</text>
<text x="67.1" y="54.4">IO, DIFFIO_R9n, (DEV_OE)</text>
<text x="77.2" y="58.6">IO, VREFB5N0</text>
<text x="92.4" y="55.4">J15</text>
<text x="92.4" y="57.5">L14</text>
<text x="92.4" y="59.6">L13</text>
<text x="225.3" y="55.4">IO, DIFFIO_R4p, (CLKUSR)</text>
<text x="250.7" y="54.4">F15</text>
<text x="78.9" y="60.7">IO, (DQ1R)/_</text>
<text x="31.1" y="110.3">IO, (PADD12), (DQS4T/CQ5T,DPCLK9)/(DQS4T/CQ5T,DPCLK9)</text>
<text x="47.7" y="112.4">IO, DIFFIO_T15n, (PADD7), (DQ5T)/(DQ5T)</text>
<text x="86.1" y="109.2">E9</text>
<text x="86.1" y="111.3">C9</text>
<text x="86.1" y="113.4">B10</text>
<text x="166.3" y="110.3">IO, (PADD17), (DQS5T/CQ5T#,DPCLK10)/(DQS5T/CQ5T#,DPCLK10)</text>
<text x="187" y="112.4">IO, DIFFIO_T9n, (PADD18), (DQ3T)/(DQ5T)</text>
<text x="225.4" y="109.2">C8</text>
<text x="225.4" y="111.3">A7</text>
<text x="225.4" y="113.4">A6</text>
<text x="47.7" y="114.5">IO, DIFFIO_T16p, (PADD6), (DQ5T)/(DQ5T)</text>
<text x="69.3" y="118.7">IO, DIFFIO_T23n</text>
<text x="70.5" y="116.6">IO, VREFB7N0</text>
<text x="86.1" y="115.5">C11</text>
<text x="86.1" y="117.6">D11</text>
<text x="86.1" y="119.8">B12</text>
<text x="155.9" y="114.5">IO, DIFFIO_T7n, (DATA14), (DQS3T/CQ3T#,DPCLK11)/(DQS3T/CQ3T#,DPCLK11)</text>
<text x="186.9" y="116.6">IO, DIFFIO_T7p, (DATA13), (DQ3T)/(DQ5T)</text>
<text x="186.9" y="118.7">IO, DIFFIO_T10n, (DATA2), (DQ3T)/(DQ5T)</text>
<text x="225.4" y="115.5">B6</text>
<text x="225.4" y="117.6">E8</text>
<text x="225.4" y="119.8">E7</text>
<text x="55.9" y="120.8">IO, DIFFIO_T21p, (DQ5T)/(DQ5T)</text>
<text x="66.1" y="125">IO, PLL2_CLKOUTp</text>
<text x="68.9" y="122.9">IO, DIFFIO_T22n</text>
<text x="86.1" y="121.9">A13</text>
<text x="86.1" y="124">B14</text>
<text x="198.6" y="120.8">IO, (DATA5), (DQ3T)/(DQ5T)</text>
<text x="198.6" y="122.9">IO, (DATA6), (DQ3T)/(DQ5T)</text>
<text x="199.9" y="125">IO, DIFFIO_T10p, (DATA3)</text>
<text x="225.4" y="121.9">E6</text>
<text x="225.4" y="124">F8</text>
<text x="55.9" y="131.4">IO, DIFFIO_T21n, (DQ5T)/(DQ5T)</text>
<text x="66.5" y="129.2">IO, PLL2_CLKOUTn</text>
<text x="75.5" y="127.1">IO, RUP4</text>
<text x="86.1" y="126.1">E11</text>
<text x="86.1" y="128.2">A14</text>
<text x="86.1" y="130.3">A12</text>
<text x="166" y="131.4">IO, (DATA12), (DQS1T/CQ1T#,CDPCLK7)/(DQS1T/CQ1T#,CDPCLK7)</text>
<text x="205.8" y="127.1">IO, PLL3_CLKOUTn</text>
<text x="220.3" y="129.2">IO</text>
<text x="225.4" y="126.1">C3</text>
<text x="225.4" y="128.2">D5</text>
<text x="225.4" y="130.3">B3</text>
<text x="26.1" y="137.7">IO, DIFFIO_T23p, (DQS0T/CQ1T,CDPCLK6)/(DQS0T/CQ1T,CDPCLK6)</text>
<text x="55.9" y="133.5">IO, DIFFIO_T22p, (DQ5T)/(DQ5T)</text>
<text x="55.9" y="135.6">IO, DIFFIO_T20n, (DQ5T)/(DQ5T)</text>
<text x="86.1" y="132.4">B13</text>
<text x="86.1" y="134.5">A11</text>
<text x="86.1" y="136.6">D12</text>
<text x="170.3" y="137.7">IO, DIFFIO_T3n, (DATA10), (DM3T/BWS3T)/(DM5T1/BWS#5T2)</text>
<text x="200.3" y="133.5">IO, DIFFIO_T3p, (DATA11)</text>
<text x="209.5" y="135.6">IO, DIFFIO_T2p</text>
<text x="225.4" y="132.4">B4</text>
<text x="225.4" y="134.5">A3</text>
<text x="225.4" y="136.6">A4</text>
<text x="69.3" y="139.8">IO, DIFFIO_T24n</text>
<text x="72.8" y="141.9">IO, (PADD1)</text>
<text x="86.1" y="138.7">C14</text>
<text x="86.1" y="140.8">A15</text>
<text x="86.1" y="143">D14</text>
<text x="187.9" y="139.8">IO, DIFFIO_T5p, (DATA8), (DQ3T)/(DQ5T)</text>
<text x="187.9" y="141.9">IO, DIFFIO_T5n, (DATA7), (DQ3T)/(DQ5T)</text>
<text x="225.4" y="138.7">B5</text>
<text x="225.4" y="140.8">A5</text>
<text x="225.4" y="143">D8</text>
<text x="30.2" y="148.2">IO, DIFFIO_T15p, (PADD8), (DM5T/BWS#5T)/(DM5T0/BWS#5T1)</text>
<text x="32.1" y="146.1">IO, (PADD4), (DQS2T/CQ3T,DPCLK8)/(DQS2T/CQ3T,DPCLK8)</text>
<text x="55.5" y="144">IO, DIFFIO_T24p, (DQ5T)/(DQ5T)</text>
<text x="86.1" y="145.1">F9</text>
<text x="86.1" y="147.2">D9</text>
<text x="86.1" y="149.3">E10</text>
<text x="187.9" y="146.1">IO, DIFFIO_T9p, (DATA4), (DQ3T)/(DQ5T)</text>
<text x="206.8" y="144">IO, (DQ3T)/(DQ5T)</text>
<text x="209.5" y="148.2">IO, DIFFIO_T2n</text>
<text x="225.4" y="145.1">B7</text>
<text x="225.4" y="147.2">A2</text>
<text x="225.4" y="149.3">D6</text>
<text x="47.3" y="154.6">IO, DIFFIO_T20p, (PADD0), (DQ5T)/(DQ5T)</text>
<text x="47.7" y="152.5">IO, DIFFIO_T16n, (PADD5), (DQ5T)/(DQ5T)</text>
<text x="75.2" y="150.3">IO, RDN4</text>
<text x="86.1" y="151.4">A10</text>
<text x="86.1" y="153.5">B11</text>
<text x="205.4" y="154.6">IO, PLL3_CLKOUTp</text>
<text x="209.7" y="152.5">IO, VREFB8N0</text>
<text x="211.6" y="150.3">IO, (DATA9)</text>
<text x="225.4" y="151.4">C6</text>
<text x="225.4" y="153.5">D3</text>
<text x="216.3" y="186.2">Title</text>
<text x="216.3" y="190.4">Size:</text>
<text x="231.1" y="190.4">Number:</text>
<text x="250.1" y="190.4">Revision:</text>
<text x="216.3" y="193.6">Date: 5/15/2009</text>
<text x="216.3" y="195.7">File:</text>
<text x="234.2" y="193.6">Time: 11:41:34 PM</text>
<text x="250.1" y="193.6">Sheet4</text>
<text x="257.2" y="193.6">of 9</text>
</g>
</svg>
